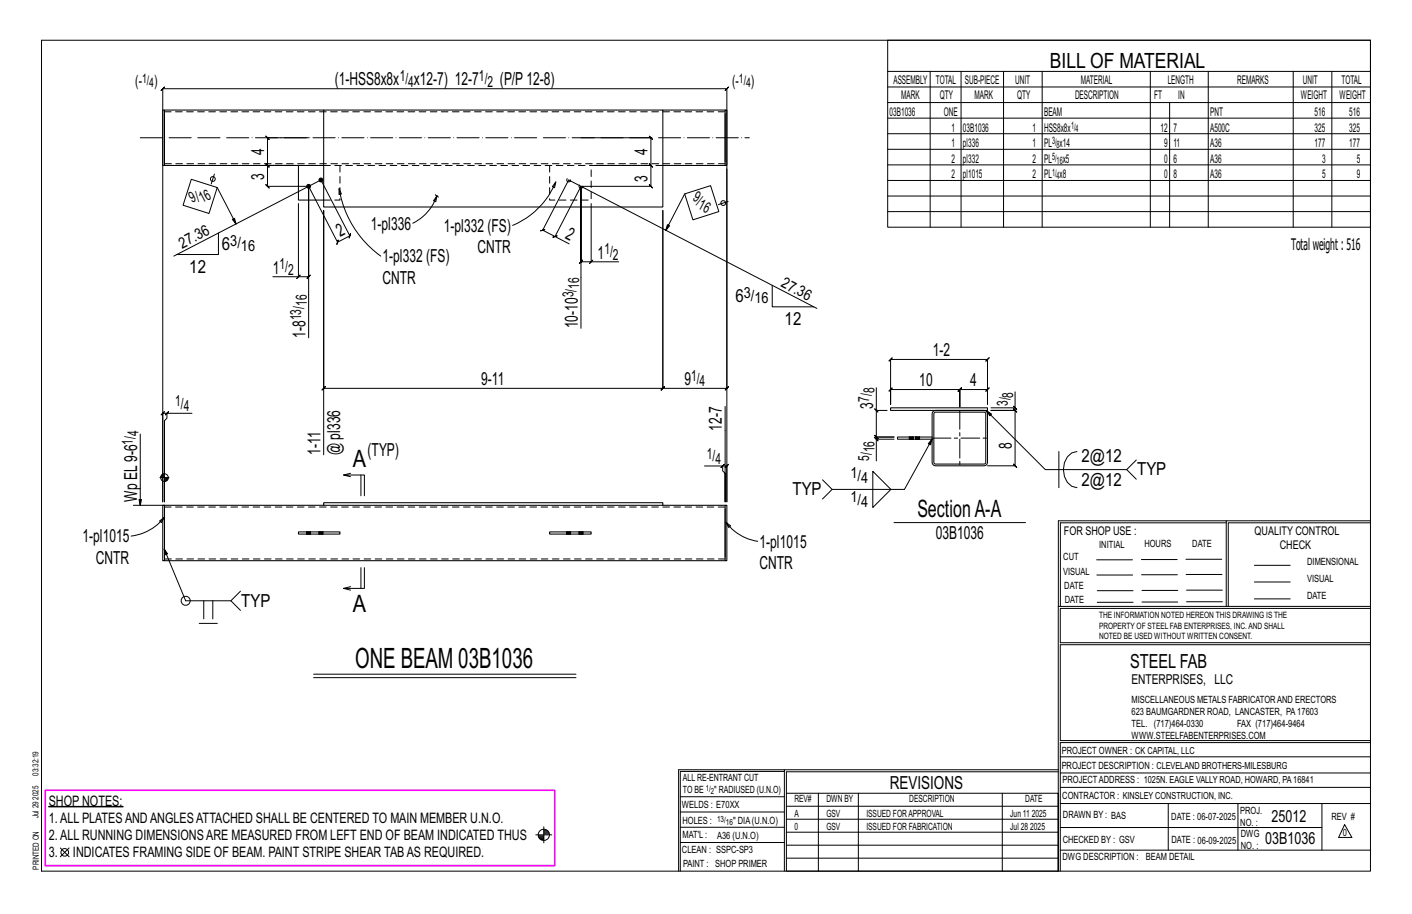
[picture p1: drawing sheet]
<svg xmlns="http://www.w3.org/2000/svg" width="432mm" height="279mm" viewBox="0 0 432 279" stroke-linecap="round" stroke-linejoin="round" font-family="sans-serif">
<g fill="#000" stroke="#000" stroke-width=".31">
<path d="M14.9 246.5h22.7v.2h-22.7z"/>
<circle cx="94.4" cy="57" r=".6"/>
<circle cx="98.1" cy="55" r=".6"/>
</g>
<g fill="none" stroke="#000" stroke-width=".31">
<path d="M12.7 12.3h406.4v254h-406.4zM271.5 12.3h147.6v57.2h-147.6zM271.5 21.8h147.6M271.5 26.6h147.6M271.5 31.4h147.6M271.5 36.1h147.6M284.5 21.8v47.7M293.9 21.8v47.7M306.9 21.8v47.7M318.7 21.8v47.7M351.8 21.8v47.7M357.7 31.4v38.1"/>
<path d="M369.5 21.8v47.7M395.5 21.8v47.7M407.3 21.8v47.7M58.5 54.8l7.9 2.5-2.5 8-7.9-2.6zM65.6 53.2l-1 3M66.4 57.3l5.8 11.2-1.1-1.4 .6-.4 .5 1.8M94.4 42.1h-12.6l-.5-.5 1 1-.5-.5v8.5l-.5-.5 1 1-.5-.5h8.4h-8.4l-.5-.5 1 1-.5-.5v6.4l-.5-.5 1 1-.5-.5h12.6l8.8 17-.2 .7 .4-1.3-.2 .6 3.8-1.9-.2 .7 .4-1.4-.2 .7-8.9-17.1-44.9 23.3M103.7 57.7l.7 1.6-.7 .2zM103.7 57.7a31.7 31.7 0 0 0 12.7 20.6M133.1 59.5l.5 .4M133.6 59.9l-.3 1.8-.7-.3zM133.6 59.9a14.5 14.5 0 0 1-7.4 8.3"/>
<path d="M133.6 59.9l.4 .4M170 55.6l-.4 1.8-.7-.3zM170 55.6a24.5 24.5 0 0 1-13.2 13.3M177.7 42.1h21.3l-.5-.5 1 1-.5-.5v8.5l-.5-.5 1 1-.5-.5h-17.2M199 50.6l-.5-.5 1 1-.5-.5v6.4l-.5-.5 1 1-.5-.5h-21.3l-8 15.3 4.3 2.2M209.4 59.3l7.9-2.5 2.5 7.9-7.9 2.5zM209.4 59.3l-5.8 11.1 .5-1.7 .7 .3-1.2 1.4M222.3 51.6v67.1l.5-.5-1 1 .5-.5h-19.6l.5-.5-1 1 .5-.5v-54.4v54.4l.5-.5-1 1 .5-.5h-103.7l.5-.5-1 1 .5-.5v-54.4v74.7M271.5 40.9h147.6M271.5 45.6h147.6M271.5 50.4h147.6M271.5 55.2h147.6"/>
<path d="M271.5 59.9h147.6M66.8 71.2v6.6h-12.7M91.3 62.2v22.4h-7.9M169.1 72.5l1.3-.4zM169.7 72.3l-3.7-1.9 .6-.3-1.3 .5 .7-.2 7.9-15.4 75.9 39.3M180.8 62.2v17.8h8.4M222.7 61.6l-3 .9M271.5 64.7h147.6M90.8 85.1l1-1zM91.3 84.6h3.1l-.5 .5 1-1-.5 .5v-27.6v46.3M180.3 80.5l1-1zM180.8 80h-3.1l.5-.5-1 1 .5-.5v-23v43.4"/>
<path d="M236.2 87.2v6.6h12.7M268 118.5v7h3.3M271.8 110.4l1-1-.5 .5h29.7l-.5 .5 1-1-.5 .5v13.7v-4.5l.5-.5-1 1 .5-.5h-8.5l.5-.5-1 1 .5-.5v5.3v-5.3l.5-.5-1 1 .5-.5h-21.2l.5-.5-1 1 .5-.5v4.5v-13.7zM310.4 119.8v4.9h-7.4M42.9 132.7v21.8l-.4-1.8h.8l-.4 1.8M51 126.3l.5-.5-1 1zM51 126.3h-1.2l.5-.5-1 1 .5-.5v27.1v-126.3l-.5 .5 1-1-.5 .5h172.5l-.5 .5 1-1-.5 .5v126.3v-11l.5-.5-1 1 .5-.5h-1.3M58.7 126.3h-7.7v1.5l-.7 .8v24.8v-8.8M221.7 124.2v29.2v-8.7l-.7-.8v-1.5h-5.6M267.5 133.8l1 1zM267.5 125l1 1zM268 125.5v8.1l-.5-.5 1 1-.5-.5h5.4h-5.4l-.5-.5 1 1-.5-.5v.7"/>
<path d="M273.4 134.3h-5.4v6.6M285 134.3l-1.1 1.3 .6 .4 .5-1.7-8.4 15.3h-22.1l-3-2.9M301.7 125.6l1 1.5 .5-.5-1.5-1 18 18h24.9l2.9-3M309.9 124.2l1 1zM310.4 124.7v.8l-.5-.5 1 1-.5-.5h-7.4h7.4l-.5-.5 1 1-.5-.5v16.9l-.5-.5 1 1-.5-.5h-8.4M323.8 138v11.1M329.3 138a5 5 0 0 0-4.1 5.6 5 5 0 0 0 4.1 5.5M40.8 154.5h9.5M48.8 159.2l1.4-1-.8 1.5zM48.9 146h2.8M49.2 145.5v.5M49.5 145.2v.8"/>
<path d="M49.7 145v1M49.9 144.9v1.1M50.1 144.9v1.1M50.2 158.2a15.2 15.2 0 0 1-10.1 5.7M50.5 146v1.1M50.7 146v1.1M50.9 146v1M51.1 146v.8M51.4 146v.5M107.2 145.7l-2.1-.5h6.3v6.4M107.2 144.7l-2.1 .5M110.4 145.2v6.4"/>
<path d="M221 142.4l.5-.5-1 1zM222 159.7l1.4 1.1-.6 .4zM222 159.7a14.8 14.8 0 0 0 9.7 5.8M254.5 149.6l-3 2.9M266.9 144.1l5.5 5.5-5.5 5.5zM273.4 159.8h40.2M344.6 143.6l2.9 2.9M375 159.8h-50.7v25.6M375 159.2h-51.3l-.1 107.1M419.1 159.2h-44.1v26.2M419.1 159.8h-43.5v25.6M50.2 167.8l.3 1.8 .7-.3-1-1.5 6.6 15.9h13.8l2.9-3"/>
<path d="M107.2 179.3l-2.1 .6M110.4 173.5v6.4M111.4 173.5v6.4h-6.3l2.1 .5M335.4 171.1h10.9M335.4 175.8h11M349 171h11M349.1 175.7h11M362.7 171h10.9M362.7 175.6h11M383.6 172.8h11M383.6 177.9h11M60.9 190.6h5.6"/>
<path d="M62.3 183.7v5.5M65.1 183.7v5.5M70.6 183.7l2.9 2.9M323.7 185.4h95.4M335.5 184.1h11M335.5 180.6h11M349.2 184h11M349.2 180.5h11M362.9 180.4h10.9M362.9 184h10.9M383.6 183.1h11M419.1 186h-94.9v10.5h94.9"/>
<path d="M419.1 197.1h-94.9v29.3h94.9v.6h-94.9v39.3M95.9 206.1h80.2M95.9 207.2h80.2M239.9 235.8h-31.9v30.5M239.9 235.3h-32.4v31M323.6 235.3h-83.7v31M323.6 235.9h-83.1v6.6M324.2 236.3h94.9M324.2 231.4h94.9M18.4 259.2l2.7 2.7M21.1 259.2l-2.7 2.7M163.8 255.2h5"/>
<path d="M164.6 255.5h1.7M164.7 255.8h1.6M164.8 256.1h1.5M165 256.4h1.3M165.4 256.6h.9M166.3 252.8v4.9M166.3 254.1h1.3M166.3 253.8h.9M166.3 254.6h1.6M166.3 254.3h1.5M166.3 254.9h1.7M208 252.9h31.9"/>
<path d="M208 257.5h31.9M208 243.6h31.9M208 248.2h31.9M240.5 242.5h83.1v23.8h-83.1zM240.5 258.4h83.1M240.5 254.4h83.1M240.5 250.4h83.1M240.5 246.5h83.1M250.3 242.5v23.8M262.5 242.5v23.8M306.5 242.5v23.8M324.2 253h80.1"/>
<path d="M324.2 245.6h94.9M324.2 259.9h94.9M324.2 240.7h94.9M357.3 245.6v14.3M378.6 245.6v14.3M404.3 245.6v14.3M411.2 252.1l2.2 3.9h-4zM240.5 262.3h83.1"/>
<circle cx="65.1" cy="54.7" r=".74"/>
<circle cx="221.2" cy="62.1" r=".74"/>
<circle cx="50.3" cy="146" r="1.16"/>
<circle cx="56.8" cy="183.7" r="1.38"/>
<circle cx="166.3" cy="255.2" r="1.71"/>
<circle cx="19.8" cy="260.6" r="1.17"/>
</g>
<path d="M13.8 241.6h155.8v23h-155.8z" fill="none" stroke="#f0f" stroke-width=".5"/>
<g fill="none" stroke="#000" stroke-width=".32">
<path d="M49.8 33.6h.5v17h-.5zM50.3 34.7v14.8M50.3 33.6h48.7M99 33.6h103.7v29.7h-103.7zM202.7 33.6h19M221.7 33.6h.6v17h-.6zM221.7 34.7v14.8M50.3 50.6h48.7M91.3 50.6v10.6h7.7M202.7 50.6h19M272.3 124.7h29.7v.8h-29.7zM278.1 133.6h.1"/>
<path d="M278.1 134.3h.1M279.3 133.6h.1M279.3 134.3h.1M280 133.6h.1M280 134.3h.1M281.2 133.6h.1M281.2 134.3h.1M285 133.6h-10.5v.7h10.5M285.4 125.8l.7-.3h14.8a1.06 1.06 0 0 1 1.1 1v14.8a1.06 1.06 0 0 1-1.1 1.1h-14.8a1.06 1.06 0 0 1-1.1-1.1v-14.8zM285.7 126.1l.4-.1 15.2 .1 .2 .4-.2 15.2-.4 .2-15.2-.2-.1-.4zM49.8 154.5h.5v16.9h-.5zM50.3 155.5v14.8"/>
<path d="M50.3 154.5h48.7M99 153.7h103.7v.8h-103.7zM202.7 154.5h19M221.7 154.5h.6v16.9h-.6zM221.7 155.5v14.8M50.3 171.4h171.4M91.3 162.6h12.7v.7h-12.7zM93.8 162.6h.1M93.8 163.3h.1M95 162.6h.1M95 163.3h.1M97.5 162.6h.1"/>
<path d="M97.5 163.3h.1M98.7 162.6h.1M98.7 163.3h.1M168.1 162.6h12.7v.7h-12.7zM173.3 162.6h.1M173.3 163.3h.1M174.5 162.6h.1M174.5 163.3h.1M177.1 162.6h.1M177.1 163.3h.1M178.3 162.6h.1M178.3 163.3h.1"/>
</g>
<g fill="none" stroke="#000" stroke-width=".31" stroke-dasharray="2 1.4">
<path d="M50.3 34.2h171.4M99 50.6h103.7M168.1 50.6v10.6h12.7v-10.6M221.7 50h-171.4M99 61.2h5v-10.6M278.1 133.6v.7M278.1 133.6h.1M278.2 133.6l-.1 .7M278.4 133.6h-.2l-.1 .7M278.7 133.6h.2v.7h-.2zM278.7 133.6h-.3v.7h-.2M278.7 134.3h-.3"/>
<path d="M278.9 133.6h.2v.7h-.2M279.1 133.6v.7M279.2 133.6h.1M279.3 134.3h-.1M279.3 134.3v-.7M280 133.6v.7M280 133.6h.1M280.2 133.6l-.2 .7M280.4 133.6h-.2l-.1 .7M280.6 133.6h.2v.7h-.2zM280.6 133.6h-.2v.7h-.2M280.6 134.3h-.2"/>
<path d="M280.8 133.6h.2v.7h-.2M281 133.6v.7M281.2 133.6h.1M281.2 134.3h.1M281.2 134.3v-.7M50.3 155h171.4M93.8 162.6v.7M93.8 162.6h.1M94 162.6l-.2 .7M94.2 162.6h-.2l-.2 .7M94.4 162.6h.2v.7h-.2zM94.4 162.6h-.2v.7h-.2"/>
<path d="M94.4 163.3h-.2M94.6 162.6h.2v.7h-.2M94.8 162.6v.7M94.9 162.6h.1M95 163.3h-.1M95 163.3v-.7M97.5 162.6v.7M97.5 162.6h.1M97.7 162.6l-.2 .7M97.9 162.6h-.2l-.1 .7M98.1 162.6h.3v.7h-.3zM98.1 162.6h-.2v.7h-.2"/>
<path d="M98.1 163.3h-.2M98.4 162.6h.2v.7h-.2M98.6 162.6v.7M98.7 162.6h.1M98.7 163.3h.1M98.7 163.3v-.7M173.3 162.6v.7M173.3 162.6h.1M173.5 162.6l-.2 .7M173.7 162.6h-.2l-.1 .7M173.9 162.6h.2v.7h-.2zM173.9 162.6h-.2v.7h-.2"/>
<path d="M173.9 163.3h-.2M174.1 162.6h.2v.7h-.2M174.3 162.6v.7M174.5 162.6h.1M174.5 163.3h.1M174.5 163.3v-.7M177.1 162.6v.7M177.1 162.6h.1M177.2 162.6l-.1 .7M177.4 162.6h-.2l-.1 .7M177.7 162.6h.2v.7h-.2zM177.7 162.6h-.3v.7h-.2"/>
<path d="M177.7 163.3h-.3M177.9 162.6h.2v.7h-.2M178.1 162.6v.7M178.2 162.6h.1M178.3 163.3h-.1M178.3 163.3v-.7M221.7 170.9h-171.4"/>
<circle cx="173.9" cy="55" r=".6"/>
<circle cx="177.7" cy="57" r=".6"/>
</g>
<path d="M42.9 42.1h186.3" fill="none" stroke="#000" stroke-width=".31" stroke-dasharray="6.8 1 0 1"/>
<path d="M285 133.9h17M293.5 125.5v16.9" fill="none" stroke="#000" stroke-width=".31" stroke-dasharray="5.8 1 1 1"/>
<text font-size="8.6" x="108.6" y="204.1">ONE BEAM 03B1036</text>
<g font-size="7.3">
<text x="107.9" y="142.7">A</text>
<text x="280.5" y="158">SectionA-A</text>
<text x="107.9" y="187.1">A</text>
</g>
<text font-size="6.4" x="321.1" y="20.7">BILL OF MATERIAL</text>
<text font-size="5.9" x="345.6" y="204.1">STEEL FAB</text>
<g font-size="5.5">
<text x="102.4" y="26.1">(1-HSS8x8x</text>
<text x="126.6" y="26.1">x12-7) 12-7</text>
<text x="152.9" y="26.1">(P/P12-8)</text>
<text x="80.8" y="47.4" transform="rotate(-90 80.8 47.4)">4</text>
<text x="198.1" y="47.4" transform="rotate(-90 198.1 47.4)">4</text>
<text x="80.8" y="55" transform="rotate(-90 80.8 55)">3</text>
<text x="198.1" y="55.8" transform="rotate(-90 198.1 55.8)">3</text>
<text x="113.4" y="70.2">1-pl336</text>
<text x="135.7" y="70.8">1-pl332 (FS)</text>
<text x="67.9" y="76.3">6</text>
<text x="104.1" y="72.5" transform="rotate(-27 104.1 72.5)">2</text>
<text x="146" y="77.4">CNTR</text>
<text x="172.7" y="72.7" transform="rotate(27 172.7 72.7)">2</text>
<text x="57.9" y="83.4">12</text>
<text x="83.4" y="83.6">1</text>
<text x="117" y="80.2">1-pl332 (FS)</text>
<text x="182.8" y="79">1</text>
<text x="117" y="86.7">CNTR</text>
<text x="224.9" y="92.3">6</text>
<text x="176.7" y="100.4" transform="rotate(-90 176.7 100.4)">10-10</text>
<text x="239.9" y="99.4">12</text>
<text x="93.4" y="103.3" transform="rotate(-90 93.4 103.3)">1-8</text>
<text x="285.3" y="108.9">1-2</text>
<text x="147.2" y="117.7">9-11</text>
<text x="209.3" y="117.7">9</text>
<text x="281.1" y="118.1">10</text>
<text x="296.7" y="118.1">4</text>
<text x="267" y="124.9" transform="rotate(-90 267 124.9)">3</text>
<text x="220.8" y="131.6" transform="rotate(-90 220.8 131.6)">12-7</text>
<text x="309.4" y="137.3" transform="rotate(-90 309.4 137.3)">8</text>
<text x="98" y="139" transform="rotate(-90 98 139)">1-11</text>
<text x="104" y="139.2" transform="rotate(-90 104 139.2)">@ pl336</text>
<text x="112.4" y="139.5">(TYP)</text>
<text x="330.7" y="141.3">2@12</text>
<text x="330.7" y="148.6">2@12</text>
<text x="347.7" y="145.3">TYP</text>
<text x="41.9" y="153.4" transform="rotate(-90 41.9 153.4)">Wp EL9-6</text>
<text x="242.3" y="151.4">TYP</text>
<text x="25.2" y="165.8">1-pl1015</text>
<text x="232.3" y="167.4">1-pl1015</text>
<text x="286.1" y="164.7">03B1036</text>
<text x="29.3" y="172.3">CNTR</text>
<text x="232.3" y="173.9">CNTR</text>
<text x="73.8" y="185.4">TYP</text>
<text x="272.2" y="241.1">REVISIONS</text>
</g>
<g font-size="5.1">
<text x="388.9" y="251.3">25012</text>
<text x="386.9" y="258.1">03B1036</text>
</g>
<text font-size="4.9" x="394.8" y="76.4">Totalweight : 516</text>
<g font-size="4.7">
<text x="41.3" y="26.3">(-</text>
<text x="47.1" y="26.3">)</text>
<text x="122.2" y="24.9">1/</text>
<text x="124.9" y="26.5">4</text>
<text x="146.5" y="24.9">1/</text>
<text x="149.1" y="26.5">2</text>
<text x="223.9" y="26.3">(-</text>
<text x="229.7" y="26.3">)</text>
<text x="58.7" y="61.9" transform="rotate(-27 58.7 61.9)">9/</text>
<text x="61.8" y="62.2" transform="rotate(-27 61.8 62.2)">16</text>
<text x="211.6" y="61" transform="rotate(27 211.6 61)">9/</text>
<text x="213.2" y="63.7" transform="rotate(27 213.2 63.7)">16</text>
<text x="55.7" y="76" transform="rotate(-27 55.7 76)">27.36</text>
<text x="70.4" y="75">3/</text>
<text x="73.7" y="76.7">16</text>
<text x="184.8" y="77.8">1/</text>
<text x="85.5" y="82.4">1/</text>
<text x="187.4" y="79.5">2</text>
<text x="88.1" y="84">2</text>
<text x="177.1" y="88.3" transform="rotate(-90 177.1 88.3)">16</text>
<text x="238.5" y="87.5" transform="rotate(27 238.5 87.5)">27.36</text>
<text x="93.8" y="93.6" transform="rotate(-90 93.8 93.6)">16</text>
<text x="175.4" y="90.9" transform="rotate(-90 175.4 90.9)">3/</text>
<text x="227.5" y="91">3/</text>
<text x="230.7" y="92.7">16</text>
<text x="92.1" y="97.9" transform="rotate(-90 92.1 97.9)">13/</text>
<text x="211.3" y="116.5">1/</text>
<text x="213.9" y="118.1">4</text>
<text x="53.6" y="124.1">1/</text>
<text x="56.2" y="125.8">4</text>
<text x="265.7" y="122.9" transform="rotate(-90 265.7 122.9)">7/</text>
<text x="267.4" y="120.3" transform="rotate(-90 267.4 120.3)">8</text>
<text x="308.2" y="124.1" transform="rotate(-90 308.2 124.1)">3/</text>
<text x="309.8" y="121.5" transform="rotate(-90 309.8 121.5)">8</text>
<text x="40.7" y="136" transform="rotate(-90 40.7 136)">1/</text>
<text x="42.3" y="133.4" transform="rotate(-90 42.3 133.4)">4</text>
<text x="216.2" y="140.2">1/</text>
<text x="218.8" y="141.9">4</text>
<text x="265.7" y="140.9" transform="rotate(-90 265.7 140.9)">5/</text>
<text x="267.4" y="138.3" transform="rotate(-90 267.4 138.3)">16</text>
<text x="260.1" y="146.1">1/</text>
<text x="263.3" y="147.8">4</text>
<text x="260.1" y="153.5">1/</text>
<text x="263.3" y="155.1">4</text>
</g>
<g font-size="4.4">
<text x="14.9" y="251.5">1.ALL PLATESANDANGLESATTACHED SHALL BE CENTERED TO MAIN MEMBER U.N.O.</text>
<text x="14.9" y="246.3">SHOP NOTES:</text>
<text x="14.9" y="256.7">2.ALL RUNNING DIMENSIONSARE MEASURED FROM LEFT END OF BEAM INDICATED THUS</text>
<text x="14.9" y="262">3.</text>
<text x="22.3" y="262">INDICATES FRAMING SIDE OF BEAM. PAINT STRIPE SHEAR TABAS REQUIRED.</text>
</g>
<text font-size="4.2" x="346" y="209.1">ENTERPRISES, LLC</text>
<g font-size="4">
<text x="43.4" y="25.2">1/</text>
<text x="45.7" y="26.6">4</text>
<text x="226" y="25.2">1/</text>
<text x="228.2" y="26.6">4</text>
</g>
<g font-size="3.7">
<text x="273.2" y="25.6">ASSEMBLY</text>
<text x="286.2" y="25.6">TOTAL</text>
<text x="295.1" y="25.6">SUB-PIECE</text>
<text x="310.4" y="25.6">UNIT</text>
<text x="330.5" y="25.6">MATERIAL</text>
<text x="357.1" y="25.6">LENGTH</text>
<text x="378.3" y="25.6">REMARKS</text>
<text x="398.4" y="25.6">UNIT</text>
<text x="410.2" y="25.6">TOTAL</text>
<text x="272.1" y="35.5">03B1036</text>
<text x="275.6" y="30.4">MARK</text>
<text x="287.4" y="30.4">QTY</text>
<text x="288.6" y="35.5">ONE</text>
<text x="298" y="30.4">MARK</text>
<text x="311" y="30.4">QTY</text>
<text x="319.3" y="35.5">BEAM</text>
<text x="328.7" y="30.4">DESCRIPTION</text>
<text x="353" y="30.4">FT</text>
<text x="360.3" y="30.4">IN</text>
<text x="370.1" y="35.5">PNT</text>
<text x="397.8" y="30.4">WEIGHT</text>
<text x="402" y="35.5">516</text>
<text x="409.6" y="30.4">WEIGHT</text>
<text x="412.6" y="35.5">516</text>
<text x="290.9" y="40.2">1</text>
<text x="294.5" y="40.2">03B1036</text>
<text x="315.8" y="40.2">1</text>
<text x="319.3" y="40.2">HSS8x8x</text>
<text x="354.9" y="40.2">12</text>
<text x="358.9" y="40.2">7</text>
<text x="370.1" y="40.2">A500C</text>
<text x="402" y="40.2">325</text>
<text x="412.6" y="40.2">325</text>
<text x="290.9" y="45">1</text>
<text x="294.5" y="45">pl336</text>
<text x="315.8" y="45">1</text>
<text x="319.3" y="45">PL x14</text>
<text x="356" y="45">9</text>
<text x="358.9" y="45">11</text>
<text x="370.1" y="45">A36</text>
<text x="402" y="45">177</text>
<text x="412.6" y="45">177</text>
<text x="290.9" y="49.7">2</text>
<text x="294.5" y="49.7">pl332</text>
<text x="315.8" y="49.7">2</text>
<text x="319.3" y="49.7">PL</text>
<text x="325" y="49.7">x5</text>
<text x="356" y="49.7">0</text>
<text x="358.9" y="49.7">6</text>
<text x="370.1" y="49.7">A36</text>
<text x="404.3" y="49.7">3</text>
<text x="415" y="49.7">5</text>
<text x="290.9" y="54.5">2</text>
<text x="294.5" y="54.5">pl1015</text>
<text x="315.8" y="54.5">2</text>
<text x="319.3" y="54.5">PL x8</text>
<text x="356" y="54.5">0</text>
<text x="358.9" y="54.5">8</text>
<text x="370.1" y="54.5">A36</text>
<text x="404.3" y="54.5">5</text>
<text x="415" y="54.5">9</text>
<text x="325.3" y="163.4">FOR SHOP USE :</text>
<text x="383.7" y="163.4">QUALITY CONTROL</text>
<text x="391.4" y="167.8">CHECK</text>
</g>
<g font-size="3.1">
<text x="327.5" y="39.4">1/</text>
<text x="328.9" y="40.5">4</text>
<text x="321.7" y="44.1">3/</text>
<text x="323.1" y="45.3">8</text>
<text x="321.7" y="48.9">5/</text>
<text x="321.7" y="53.7">1/</text>
<text x="323.1" y="50">16</text>
<text x="323.1" y="54.8">4</text>
<text x="336.2" y="167.4">INITIAL</text>
<text x="350" y="167.1">HOURS</text>
<text x="364.6" y="167.2">DATE</text>
<text x="325.2" y="171.3">CUT</text>
<text x="399.8" y="172.8">DIMENSIONAL</text>
<text x="325.1" y="175.8">VISUAL</text>
<text x="399.8" y="177.9">VISUAL</text>
<text x="325.5" y="180">DATE</text>
<text x="325.7" y="184.4">DATE</text>
<text x="399.8" y="183.1">DATE</text>
<text x="346" y="215">MISCELLANEOUS METALS FABRICATORAND ERECTORS</text>
<text x="346" y="218.6">623 BAUMGARDNER ROAD, LANCASTER, PA17603</text>
<text x="346" y="225.8">WWW.STEELFABENTERPRISES.COM</text>
<text x="346" y="222.2">TEL. (717)464-0330</text>
<text x="378.3" y="222.2">FAX (717)464-9464</text>
<text x="324.7" y="230.5">PROJECT OWNER : CK CAPITAL, LLC</text>
<text x="208.8" y="238.8">ALL RE-ENTRANT CUT</text>
<text x="324.7" y="235.1">PROJECT DESCRIPTION : CLEVELAND BROTHERS-MILESBURG</text>
<text x="324.9" y="239.5">PROJECTADDRESS : 1025N. EAGLE VALLY ROAD, HOWARD, PA16841</text>
<text x="208.8" y="242.5">TO BE</text>
<text x="218.4" y="242.5">&quot; RADIUSED (U.N.O)</text>
<text x="242.9" y="245.3">REV#</text>
<text x="252.7" y="245.3">DWN BY</text>
<text x="278.1" y="245.3">DESCRIPTION</text>
<text x="313.5" y="245.3">DATE</text>
<text x="324.9" y="244.2">CONTRACTOR : KINSLEY CONSTRUCTION, INC.</text>
<text x="208.5" y="247">WELDS : E70XX</text>
<text x="208.7" y="251.7">HOLES :</text>
<text x="224.2" y="251.8">&quot; DIA(U.N.O)</text>
<text x="242.9" y="249.9">A</text>
<text x="252.7" y="249.9">GSV</text>
<text x="264.9" y="249.9">ISSUED FORAPPROVAL</text>
<text x="309" y="249.9">Jun 11</text>
<text x="315.5" y="249.9">2025</text>
<text x="325.1" y="250">DRAWN BY : BAS</text>
<text x="358.2" y="250.5">DATE : 06-07-2025</text>
<text x="379.3" y="248.9">PROJ.</text>
<text x="407.2" y="250.5">REV #</text>
<text x="208.7" y="256.3">MAT'L :</text>
<text x="219.3" y="256.4">A36 (U.N.O)</text>
<text x="242.9" y="253.8">0</text>
<text x="252.7" y="253.8">GSV</text>
<text x="264.9" y="253.8">ISSUED FOR FABRICATION</text>
<text x="309" y="253.8">Jul 28</text>
<text x="315" y="253.8">2025</text>
<text x="325" y="257.6">CHECKED BY : GSV</text>
<text x="358.3" y="257.7">DATE : 06-09-2025</text>
<text x="379.3" y="252.5">NO. :</text>
<text x="379.5" y="255.9">DWG</text>
<text x="410.6" y="255.5">0</text>
<text x="208.6" y="260.7">CLEAN : SSPC-SP3</text>
<text x="324.9" y="262.9">DWG DESCRIPTION :</text>
<text x="350.4" y="263">BEAM DETAIL</text>
<text x="379.5" y="259.5">NO. :</text>
<text x="208.9" y="265">PAINT : SHOP PRIMER</text>
</g>
<g font-size="2.7">
<text x="336.1" y="189">THE INFORMATION NOTED HEREON THIS DRAWING IS THE</text>
<text x="336.1" y="195.4">NOTED BE USED WITHOUT WRITTEN CONSENT.</text>
<text x="336.1" y="192.2">PROPERTY OF STEEL FAB ENTERPRISES, INC.AND SHALL</text>
</g>
<g font-size="2.6">
<text x="215.9" y="241.8">1/</text>
<text x="217.4" y="242.7">2</text>
<text x="219.3" y="251.1">13/</text>
<text x="222" y="252.1">16</text>
</g>
<g font-size="2.5">
<text x="11.7" y="237.1" transform="rotate(-90 11.7 237.1)">03:32:19</text>
<text x="11.8" y="244.4" transform="rotate(-90 11.8 244.4)">2025</text>
<text x="11.8" y="250.1" transform="rotate(-90 11.8 250.1)">Jul 29</text>
<text x="11.9" y="265.8" transform="rotate(-90 11.9 265.8)">PRINTED ON</text>
</g>
</svg>
